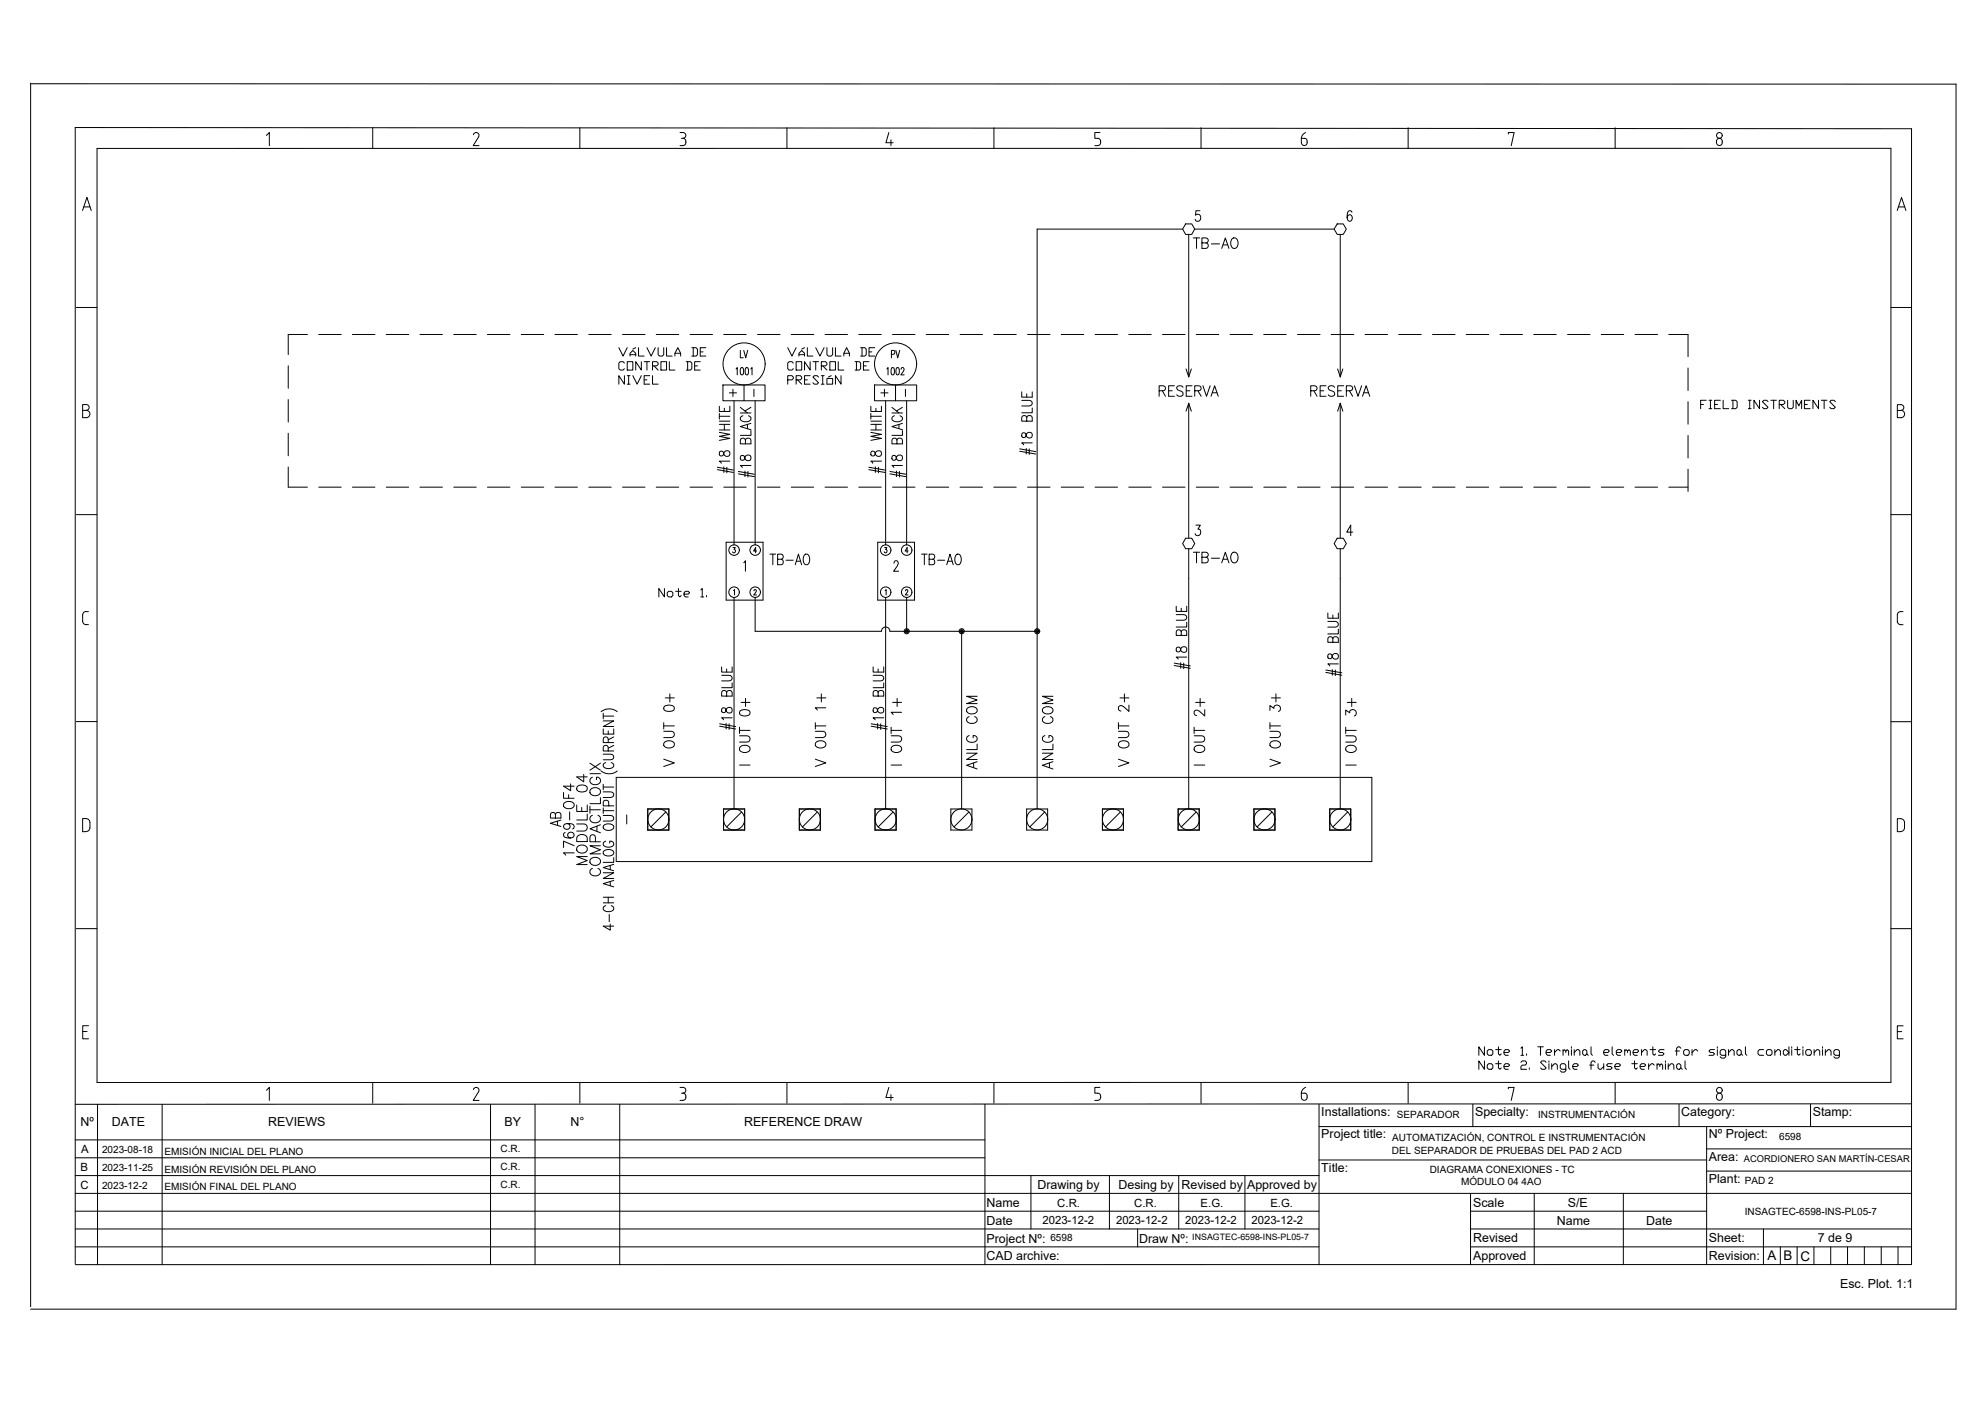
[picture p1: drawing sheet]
<svg xmlns="http://www.w3.org/2000/svg" width="420mm" height="297mm" viewBox="0 0 420 297" stroke-linecap="round" stroke-linejoin="round" font-family="sans-serif">
<g fill="none" stroke="#000" stroke-width=".21">
<path d="M6.5 17.7l407.5 .1v259.4h-407.5M6.5 17.6v259.1M15.9 27l388.7 .3v240.5M15.9 27v240.5M20.5 31.4h379.7v197.8h-379.7zM56.4 28.7l.6-.6v2.7M78.9 27v4.4M100.2 28.5a.61 .61 0 0 1 .8-.4 .61 .61 0 0 1 .3 .9l-1.1 1.8h1.2M122.7 27v4.4M143.9 28.1h.7a.6 .6 0 0 1 .6 .6 .6 .6 0 0 1-.6 .6M143.9 30.8h.7M144.3 29.3h.3"/>
<path d="M144.6 29.3a.78 .78 0 0 1 .6 .7 .78 .78 0 0 1-.6 .8M166.6 27v4.4M188.1 28.1l-.6 2.1h1.5M188.6 29.6v1.2M210.4 27v4.4M231.7 30.8h.7M232.8 28.1h-1.1v1.2h.7a.78 .78 0 0 1 .6 .7 .78 .78 0 0 1-.6 .8M254.2 27v4.4M298.1 27v4.4M319.3 28.4v-.3h1.2l-.6 2.7M341.9 27v4.4M363.5 29.5a.69 .69 0 0 1 1.1 .5 .69 .69 0 0 1-1.1 .6l-.2-.4z"/>
<path d="M17.5 44.6l.9-2.8 .9 2.8M17.7 43.8h1.4M250.3 48.5h-30.8v122.8M251.6 49.6v30.2M252.9 48.5h29.5M254 44.6h-.9v1a.69 .69 0 0 1 .9 0 .69 .69 0 0 1 0 1 .69 .69 0 0 1-.9 0l-.1-.2M283 47.4h1.3l.7 1.1-.7 1.1h-1.3l-.6-1.1zM283.7 49.6v30.2M286.2 44.9a.47 .47 0 0 0-.8-.2 1.55 1.55 0 0 0 .3 2.2 .66 .66 0 0 0 .5-.8 .66 .66 0 0 0-.8-.5l-.3 .5M401.6 44.6l.9-2.8 .9 2.8M401.8 43.8h1.3M16.1 65.1h4.4"/>
<path d="M61 77.4v4.8M65.1 70.8h-4.1v4.3M67.5 70.8h4.7M74.6 70.8h4.8M81.8 70.8h4.7M88.9 70.8h4.7M96 70.8h4.8M103.2 70.8h4.7M110.3 70.8h4.8M117.5 70.8h4.7M124.6 70.8h4.8M131 73.6l.9 1.8 .9-1.8"/>
<path d="M131.8 70.8h4.7M132.2 76.9l-.3-.3h-.6l-.3 .3v1.2l.3 .3h.6l.3-.3M132.2 79.5v1.8l-1.2-1.8v1.8M132.8 76.6h1.1v1.8h-1.1zM132.8 79.5h.6M133.1 79.5v1.8M133.4 75.4v-.6l.5-.6 .7 .6v.6M133.4 75.1h1.2M133.9 79.5l1 1.8 .8-1.8M134.6 73.6l-.7 .3M135.2 73.6v1.8h1.1M135.7 76.6v1.8l-1.1-1.8v1.8"/>
<path d="M136.3 76.6h1.2M136.9 73.6l.9 1.8 .9-1.8M136.9 76.6v1.8M137.5 79.5h-1.2v1.8h1.2M138.1 77.5h.9l.3-.3v-.3l-.3-.3h-.9v1.8M138.1 79.5v1.8h1.2M138.4 77.5l.9 .9M138.9 70.8h4.8M139.3 73.6v1.5l.3 .3h.6l.3-.3v-1.5M139.9 76.6h1.2v1.8h-1.2zM141.1 73.6v1.8h1.2M141.7 76.6v1.8h1.2"/>
<path d="M142.9 75.4v-.6l.6-1.2 .6 1.2v.6M142.9 74.8h1.2M145.3 76.6h.8l.3 .3v1.2l-.3 .3h-.8M145.5 76.6v1.8M146.1 70.8h4.7M146.4 73.6h.9l.3 .3v1.2l-.3 .3h-.9M146.7 73.6v1.8M147 77.5h.6M148.2 76.6h-1.2v1.8h1.2M148.2 74.5h.6M149.4 73.6h-1.2v1.8h1.2M153.2 70.8h4.8"/>
<path d="M155.8 78.1l.2-.3v1.6M156.8 77.9l.3-.1a1.08 1.08 0 0 1 0 1.6h-.1a1.27 1.27 0 0 1-.2-1.5zM157.9 77.9h.4l.1 .6v.6l-.1 .2-.3 .1a1.27 1.27 0 0 1-.1-1.5zM158.9 78.1l.3-.3v1.6M160.3 70.8h4.8M166.7 73.6l.9 1.8 .9-1.8M167.5 70.8h4.7M167.9 76.9l-.3-.3h-.6l-.3 .3v1.2l.3 .3h.6l.3-.3M168.5 76.6h1.2v1.8h-1.2zM169.1 75.4v-.6l.6-.6 .6 .6v.6M169.1 75.1h1.2M170.3 73.6l-.6 .3"/>
<path d="M170.9 73.6v1.8h1.2M171.5 76.6v1.8l-1.2-1.8v1.8M171.5 79.5h-1.2v1.8h1.2M172.1 76.6h1.2M172.7 73.6l.9 1.8 .8-1.8M172.7 76.6v1.8M173.3 79.8l-.3-.3h-.6l-.3 .3 1.2 1.2-.3 .3h-.6l-.3-.3M173.8 77.5h.9l.3-.3v-.3l-.3-.3h-.9v1.8M173.8 79.5h.6M174.1 77.5l.9 .9M174.1 79.5v1.8M174.6 70.8h4.8"/>
<path d="M175 73.6v1.5l.3 .3h.6l.3-.3v-1.5M175.6 76.6h1.2v1.8h-1.2zM175.9 79.5l-.6 .3M176.8 73.6v1.8h1.2M177.4 76.6v1.8h1.2M178 79.5v1.8l-1.2-1.8v1.8M178.6 75.4v-.6l.6-1.2 .6 1.2v.6M178.6 74.8h1.2M181 76.6h.9l.3 .3v1.2l-.3 .3h-.9M181.3 76.6v1.8M181.8 70.8h4.7M182.2 73.6h.9l.3 .3v1.2l-.3 .3h-.9"/>
<path d="M182.5 73.6v1.8M182.8 77.5h.6M183.9 76.6h-1.1v1.8h1.1M183.9 74.5h.6M185.2 73.6h-1.3v1.8h1.3M187.7 78.1l.3-.3v1.6M188.8 77.9l.2-.1a1.08 1.08 0 0 1 0 1.6h-.1a1.27 1.27 0 0 1-.1-1.5zM188.9 70.8h4.8M189.8 77.9h.4l.2 .6-.1 .6-.1 .2-.2 .1a1.27 1.27 0 0 1-.2-1.5zM190.7 78.2l.1-.2a.35 .35 0 0 1 .5-.1 .35 .35 0 0 1 0 .5l-.6 1h.7M196.1 70.8h4.7M203.2 70.8h4.8"/>
<path d="M210.3 70.8h4.8M217.5 70.8h4.8M224.6 70.8h4.8M231.8 70.8h4.7M238.9 70.8h4.8M246.1 70.8h4.7M251 78.1l.6 1.7M252.2 78.1l-.6 1.7M253.2 70.8h4.8M260.4 70.8h4.7M267.5 70.8h4.8M274.6 70.8h4.8"/>
<path d="M281.8 70.8h4.7M283.1 78.1l.6 1.7M284.2 78.1l-.5 1.7M288.9 70.8h4.8M296.1 70.8h4.7M303.2 70.8h4.8M310.4 70.8h4.7M317.5 70.8h4.8M324.6 70.8h4.8M331.8 70.8h4.8M338.9 70.8h4.8M346.1 70.8h4.7"/>
<path d="M353.2 70.8h4.1v4.7M357.3 77.9v4.8M400.2 65.1h4.4M18.3 86.9a.6 .6 0 0 0 .6-.6 .6 .6 0 0 0-.6-.6h-.8v2.7h.8a.77 .77 0 0 0 .7-.7 .77 .77 0 0 0-.7-.8h-.8M61 98.9v4.2h4.1M61 84.6v4.8M61 91.7v4.8M132.8 81.3h.6M136.3 80.4h.6M151.8 99.4l3.4 .6M151.8 98.9l3.4 .6M152.3 91.5l2.2 .5-2.2 .4 2.2 .4-2.2 .4"/>
<path d="M152.3 86v1.1h2.2v-1.1M152.3 91h2.2M152.3 89.8h2.2M152.3 89.2h2.2M152.3 88.1h2.2M152.3 87.5v1.2M152.4 95.6a.6 .6 0 0 0 .2 .9l.4-.1 .1-.1a.7 .7 0 0 1 .6-.9 .7 .7 0 0 1 .8 .8 .73 .73 0 0 1-.9 .4 .73 .73 0 0 1-.5-.8 .5 .5 0 0 0-.7-.2zM153 81.5h8.9v3.4h-8.9zM153.2 98.8v1.2M153.3 86.4v.7M153.3 89.8v1.2M153.8 98.9v1.2"/>
<path d="M154.5 97.6h-2.2l.4 .5M155.4 84.9v30.5M156.3 99.8l3.4 .6M156.7 87.4h2.2M156.7 86.2l1.5 1.2M156.8 96.5a.6 .6 0 0 0 .2 .9h.5l.1-.2a.7 .7 0 0 1 .6-.9 .7 .7 0 0 1 .7 .8 .73 .73 0 0 1-.8 .4 .73 .73 0 0 1-.5-.8 .51 .51 0 0 0-.8-.2zM157.3 88a.59 .59 0 0 0-.6 .6 .59 .59 0 0 0 .6 .6l.8 .1a.66 .66 0 0 0 .8-.5 .66 .66 0 0 0-.5-.8M157.7 99.7v1.2M157.8 93.2a.6 .6 0 0 1 .6-.5 .6 .6 0 0 1 .5 .5v.8h-2.2v-.8a.55 .55 0 0 1 .5-.4 .55 .55 0 0 1 .6 .4v.8M158.2 89.9v.8M158.3 99.8v1.2M158.9 98.5h-2.2l.4 .5"/>
<path d="M158.9 91.2v1h-2.2M158.9 89.6l-2.2 .7 2.2 .7M158.9 86.2l-1.2 .8M159.6 82.4v1.5M159.8 84.9v30.5M166.7 80.4h.9l.3-.3v-.3l-.3-.3h-.9v1.8M168.5 80.4h.9l.3-.3v-.3l-.3-.3h-.9v1.8M168.8 80.4l.9 .9M170.3 80.4h.6M173.8 81.3h.6M175 80.1h1.2v1.2h-1.2zM183.9 99.4l3.4 .6"/>
<path d="M183.9 98.9l3.4 .6M184.3 91.5l2.3 .5-2.3 .4 2.3 .4-2.3 .4M184.3 86v1.1h2.3v-1.1M184.3 91h2.3M184.3 89.8h2.3M184.3 89.2h2.3M184.3 88.1h2.3M184.3 87.5v1.2M184.4 95.6a.6 .6 0 0 0 .2 .9l.5-.1 .1-.1a.71 .71 0 0 1 .6-.9 .71 .71 0 0 1 .8 .8 .74 .74 0 0 1-.9 .4 .74 .74 0 0 1-.5-.8 .5 .5 0 0 0-.8-.2zM185.1 81.5h8.9v3.4h-8.9zM185.3 98.8v1.2M185.4 86.4v.7"/>
<path d="M185.4 89.8v1.2M185.9 98.9v1.2M186.6 97.6h-2.3l.4 .5M187.5 84.9v30.5M188.4 99.8l3.4 .6M188.8 87.4h2.2M188.8 86.2l1.5 1.2M188.9 96.5a.6 .6 0 0 0 .2 .9h.4l.1-.2a.7 .7 0 0 1 .7-.9 .7 .7 0 0 1 .7 .8 .73 .73 0 0 1-.9 .4 .73 .73 0 0 1-.5-.8 .5 .5 0 0 0-.7-.2zM189.3 88a.66 .66 0 0 0-.5 .8 .66 .66 0 0 0 .8 .5h.6a.66 .66 0 0 0 .8-.5 .66 .66 0 0 0-.5-.8M189.7 99.7v1.2M189.9 93.2a.6 .6 0 0 1 .5-.5 .6 .6 0 0 1 .6 .5v.8h-2.2v-.8a.54 .54 0 0 1 .5-.4 .54 .54 0 0 1 .6 .4v.8M190.3 89.9v.8"/>
<path d="M190.4 99.8v1.2M191 98.5h-2.2l.4 .5M191 91.2v1h-2.2M191 89.6l-2.2 .7 2.2 .7M191 86.2l-1.3 .8M191.7 82.4v1.5M191.9 84.9v30.5M215.8 95.5l3.5 .6M215.8 95l3.5 .6M216.3 84.8h1.6a.59 .59 0 0 1 .6 .6 .59 .59 0 0 1-.6 .6h-1.6M216.3 83v1.1h2.2v-1.1M216.4 91.7a.6 .6 0 0 0 .2 .9h.4l.1-.2a.7 .7 0 0 1 .7-.9 .7 .7 0 0 1 .7 .8 .73 .73 0 0 1-.9 .4 .73 .73 0 0 1-.5-.8 .5 .5 0 0 0-.7-.2z"/>
<path d="M217.2 94.9v1.2M217.3 88.4a.6 .6 0 0 1 .6-.4 .6 .6 0 0 1 .6 .4v.8h-2.2v-.8a.54 .54 0 0 1 .5-.4 .54 .54 0 0 1 .5 .4v.8M217.3 83.4v.7M217.9 95v1.2M218.5 93.8h-2.2l.4 .4M218.5 86.4v1h-2.2M251.6 85.4v28.6M251.6 85.4l-.6 1.7M251.6 85.4l.6 1.7M283.7 85.4v28.6M283.7 85.4l-.6 1.7M283.7 85.4l.5 1.7"/>
<path d="M357.3 85v4.8M357.3 92.2v4.8M357.3 99.3v4.7M401.6 85.7h.8a.6 .6 0 0 1 .6 .6 .6 .6 0 0 1-.6 .6 .77 .77 0 0 1 .7 .8 .77 .77 0 0 1-.7 .7h-.8zM401.6 86.9h.8M16.2 109h4.3M67.5 103.1h4.7M74.6 103.1h4.8M81.8 103.1h4.7M88.9 103.1h4.7M96 103.1h4.8M103.2 103.1h4.7"/>
<path d="M110.3 103.1h4.8M117.5 103.1h4.7M124.6 103.1h4.8M131.8 103.1h4.7M138.9 103.1h4.8M146.1 103.1h4.7M153.2 103.1h4.8M153.7 114.8h7.8v12.3h-7.8zM155.2 115.9h.4l-.2 .4a.33 .33 0 0 1 .2 .5 .33 .33 0 0 1-.5 0M156.3 100.3l3.4 .6M157.4 119.1l.4-.4v2.2M159.9 115.9l-.4 .8h.7"/>
<path d="M160.3 103.1h4.8M167.5 103.1h4.7M174.6 103.1h4.8M181.8 103.1h4.7M185.8 114.8h7.8v12.3h-7.8zM187.2 115.9h.5l-.2 .4a.33 .33 0 0 1 .2 .5 .33 .33 0 0 1-.5 0M188.4 100.3l3.4 .6M188.9 103.1h4.8M189.2 119.2l.1-.3a.49 .49 0 0 1 .7-.1 .49 .49 0 0 1 0 .8l-.8 1.3h1M192 115.9l-.4 .8h.6M196.1 103.1h4.7M203.2 103.1h4.8"/>
<path d="M210.3 103.1h4.8M217.5 103.1h4.8M224.6 103.1h4.8M231.8 103.1h4.7M238.9 103.1h4.8M246.1 103.1h4.7M251 114h1.3l.6 1.1-.6 1.1h-1.3l-.7-1.1zM251.6 116.2v55.1M253.1 111.2h1l-.5 .8a.66 .66 0 0 1 .5 1 .66 .66 0 0 1-1.1 0M253.2 103.1h4.8M260.4 103.1h4.7M267.5 103.1h4.8"/>
<path d="M274.6 103.1h4.8M281.8 103.1h4.7M283 114h1.3l.7 1.1-.7 1.1h-1.3l-.6-1.1zM283.7 116.2v55.1M286.3 112.7h-1.2l.8-1.5v2.2M288.9 103.1h4.8M296.1 103.1h4.7M303.2 103.1h4.8M310.4 103.1h4.7M317.5 103.1h4.8M324.6 103.1h4.8M331.8 103.1h4.8"/>
<path d="M338.9 103.1h4.8M346.1 103.1h4.7M353.2 103.1h4.1M400.2 109h4.4M18.7 129.5a.9 .9 0 0 0-1.1 .4l-.1 1.7a.69 .69 0 0 0 .7 .6h.5M140.6 124.6v1.8l-1.1-1.8v1.8M141.2 125.5l.3-.3h.6l.3 .3v.6l-.3 .3h-.6l-.3-.3zM143 125.2h1.2M143.6 124.6v1.5l.3 .3 .3-.3M144.8 125.8h.9l.3-.3-.3-.3h-.6l-.3 .3v.6l.3 .3h.6M148.3 124.9l.3-.3v1.8M148.3 126.4h.7"/>
<path d="M149.5 126.1v.3M155.3 125l.2-.2v1.2M155.4 126.5v44.8M159.6 125.1l.1-.2a.3 .3 0 0 1 .4 .1 .3 .3 0 0 1-.1 .4l-.5 .6h.6M159.8 126.5v7.2l26.8-.1a.9 .9 0 0 1 .9-.8 .9 .9 0 0 1 .9 .8M187.4 125l.2-.2v1.2M187.5 126.5v44.8M188.3 133.7h31.2M191.7 125.1v-.2a.3 .3 0 0 1 .5 .1 .3 .3 0 0 1-.2 .4l-.4 .6h.6M191.9 126.5v7.2M203.5 133.7v37.6M249 130.1h1.6a.59 .59 0 0 1 .6 .6 .59 .59 0 0 1-.6 .6h-1.6"/>
<path d="M249 128.3v1.1h2.2v-1.1M249.1 137.1a.6 .6 0 0 0 .2 .9l.4-.1 .1-.1a.7 .7 0 0 1 .7-.9 .7 .7 0 0 1 .7 .8 .73 .73 0 0 1-.9 .4 .73 .73 0 0 1-.5-.8 .5 .5 0 0 0-.7-.2zM250 133.8a.6 .6 0 0 1 .6-.5 .6 .6 0 0 1 .6 .5v.7h-2.2v-.7a.54 .54 0 0 1 .5-.5 .54 .54 0 0 1 .5 .5v.7M250 128.8v.6M251.2 139.1h-2.2l.4 .4M251.2 131.7v1.1h-2.2M281.1 131.6h1.5a.6 .6 0 0 1 .7 .6 .6 .6 0 0 1-.7 .6h-1.5M281.1 129.8v1.1h2.2v-1.1M281.2 138.5a.6 .6 0 0 0 .2 1l.4-.1 .1-.2a.7 .7 0 0 1 .6-.8 .7 .7 0 0 1 .8 .7 .73 .73 0 0 1-.9 .4 .73 .73 0 0 1-.5-.8 .5 .5 0 0 0-.7-.2zM282.1 135.2a.6 .6 0 0 1 .6-.4 .6 .6 0 0 1 .6 .4v.8h-2.2v-.8a.54 .54 0 0 1 .5-.4 .54 .54 0 0 1 .5 .4v.8M282.1 130.2v.7M283.3 133.2v1h-2.2"/>
<path d="M402.8 129.5a.93 .93 0 0 0-1.1 .4l-.1 1.7a.69 .69 0 0 0 .7 .6l.5 .1M16.2 152.8h4.3M127.2 150.7a2.72 2.72 0 0 1 3.4 0M127.7 154.3v1.1h2.2v-1.1M127.7 152.6h2.2l-2.2 1.2h2.2M127.7 151.6h2.2M127.7 151v1.2M128.7 159v-.8a.54 .54 0 0 0-.5-.4 .54 .54 0 0 0-.5 .4v.8h2.2M128.7 157.2v-.7a.54 .54 0 0 0-.5-.5 .54 .54 0 0 0-.5 .5v.7h2.2M128.7 154.7v.7M129.9 157.8l-1.2 .6M129.9 156l-1.2 .6"/>
<path d="M152.3 153.7l3.4 .6M152.3 153.2l3.4 .6M152.7 143h1.6a.59 .59 0 0 1 .7 .6 .59 .59 0 0 1-.7 .6h-1.6M152.7 141.2v1.1h2.3v-1.1M152.9 149.9a.6 .6 0 0 0 .2 1l.4-.1 .1-.2a.7 .7 0 0 1 .6-.8 .7 .7 0 0 1 .8 .7 .73 .73 0 0 1-.9 .4 .73 .73 0 0 1-.5-.8 .5 .5 0 0 0-.7-.2zM153.7 153.2v1.1M153.8 146.6a.6 .6 0 0 1 .6-.4 .6 .6 0 0 1 .6 .4v.8h-2.3v-.8a.54 .54 0 0 1 .6-.4 .54 .54 0 0 1 .5 .4v.8M153.8 141.6v.7M154.3 153.2v1.2M155 152h-2.3l.5 .4M155 144.6v1h-2.3M156.5 155.8h1.6a.67 .67 0 0 1 .7 .6 .67 .67 0 0 1-.7 .7h-1.6"/>
<path d="M156.5 154.6h2.3M156.5 154v1.3M156.6 158.2a1.37 1.37 0 0 1 2.2 .2 1.18 1.18 0 0 1-.9 1 1.18 1.18 0 0 1-1.3-.5zM156.6 150.5a1.82 1.82 0 0 1 2.1 0 .62 .62 0 0 1-.4 1 1.92 1.92 0 0 1-1.7-.2zM156.9 148.7h1.9M157.8 147.9v1.7M184.4 153.7l3.4 .6M184.4 153.2l3.4 .6M184.8 143h1.6a.59 .59 0 0 1 .7 .6 .59 .59 0 0 1-.7 .6h-1.6M184.8 141.2v1.1h2.3v-1.1M184.9 149.9a.6 .6 0 0 0 .2 1l.5-.1 .1-.2a.71 .71 0 0 1 .6-.8 .71 .71 0 0 1 .8 .7 .74 .74 0 0 1-.9 .4 .74 .74 0 0 1-.5-.8 .5 .5 0 0 0-.8-.2zM185.9 147.4v-.8a.54 .54 0 0 0-.6-.4 .54 .54 0 0 0-.5 .4v.8h2.3"/>
<path d="M185.9 141.6v.7M187.1 152h-2.3l.4 .4M187.1 144.6v1h-2.3M248.5 140.9l3.4 .6M248.5 140.4l3.4 .6M249.9 140.3v1.2M250.6 140.4v1.2M280.6 142.4l3.4 .6M280.6 141.9l3.4 .5M282 141.8v1.2M282.6 141.9v1.1M283.3 140.6h-2.2l.4 .4"/>
<path d="M400.2 152.8h4.4M17.5 173.3h.7a.84 .84 0 0 1 .8 .9v1a.84 .84 0 0 1-.8 .9h-.7zM127.2 163.2a2.72 2.72 0 0 0 3.4 0M130.4 164.6h160v17.8h-160zM132.7 172.5v1.9M137.1 171.3h4.5v4.4h-4.5zM140.9 171.9l-3.1 3.2M153.1 171.3h4.5v4.4h-4.5zM156.5 162h2.3M157 171.9l-3.2 3.2M169.2 171.3h4.4v4.4h-4.4zM173 171.9l-3.2 3.2"/>
<path d="M185.2 171.3h4.5v4.4h-4.5zM189 171.9l-3.1 3.2M201.3 171.3h4.4v4.4h-4.4zM205.1 171.9l-3.2 3.2M217.3 171.3h4.4v4.4h-4.4zM221.1 171.9l-3.1 3.2M233.3 171.3h4.5v4.4h-4.5zM237.1 171.9l-3.1 3.2M249.4 171.3h4.4v4.4h-4.4zM253.2 171.9l-3.2 3.2M265.4 171.3h4.5v4.4h-4.5zM269.2 171.9l-3.1 3.2"/>
<path d="M281.5 171.3h4.4v4.4h-4.4zM285.2 171.9l-3.1 3.2M401.6 173.3h.7a.84 .84 0 0 1 .8 .9v1a.84 .84 0 0 1-.8 .9h-.7zM16.2 196.6h4.3M127.7 191.1h2.2M127.7 190h2.2M128.2 191.7a.66 .66 0 0 0-.5 .8 .66 .66 0 0 0 .8 .5h.6a.66 .66 0 0 0 .8-.5 .66 .66 0 0 0-.5-.8M128.7 190v1.1M129 193.6v1.5M129.2 195.7v1.2l-1.5-.8h2.2M400.2 196.6h4.4M17.5 218.4h.9"/>
<path d="M18.7 217.2h-1.2v2.7h1.2M401.6 218.4h.9M402.8 217.2h-1.2v2.7h1.2M20.6 233.8v34M34.3 233.8v34M56.4 230.8l.6-.6v2.8M78.9 229.2v4.4M100.2 230.7a.61 .61 0 0 1 .8-.4 .61 .61 0 0 1 .3 .8l-1.1 1.9h1.2M103.8 233.8v34M113.2 233.8v34M122.7 229.2v4.4M131.2 233.8v34"/>
<path d="M143.9 230.2h.7a.6 .6 0 0 1 .6 .6 .6 .6 0 0 1-.6 .6M143.9 233h.7M144.3 231.5a.77 .77 0 0 1 .9 .5 .77 .77 0 0 1-.6 1M166.6 229.2v4.4M188.1 230.2l-.6 2.2h1.5M188.6 231.7v1.3M208.5 233.8v34M210.4 229.2v4.4M231.7 233h.7M232.8 230.2h-1.1v1.3h.7a.77 .77 0 0 1 .6 .7 .77 .77 0 0 1-.6 .8M254.2 229.2v4.4M279.2 233.8v34"/>
<path d="M279.2 238.5h125.4M298.1 229.2v4.4M311.7 233.8v4.7M314.2 221.6v1.8l-1.2-1.8v1.8M314.2 224.6v1.8l-1.2-1.8v1.8M314.8 222.5l.3-.3h.6l.3 .3v.6l-.3 .3h-.6l-.3-.3zM314.8 225.5l.3-.3h.6l.3 .3v.6l-.3 .3h-.6l-.3-.3zM316.6 222.2h1.2M316.6 225.2h1.2M317.2 221.6v1.5l.3 .3 .3-.3M317.2 224.6v1.5l.3 .3 .3-.3M318.4 222.8h.8l.3-.3-.3-.3h-.5l-.3 .3v.6l.3 .3h.5"/>
<path d="M318.4 225.8h.8l.3-.3-.3-.3h-.5l-.3 .3v.6l.3 .3h.5M319.3 230.5v-.3h1.2l-.6 2.8M321.9 221.9l.3-.3v1.8M321.9 224.9l.3-.3h.6l.3 .3v.3l-.3 .3h-.6l-.3 .3v.6h1.2M321.9 223.4h.6M323.1 223.1v.3M323.7 226.1v.3M325.5 221.6h1.2M326.1 221.6v1.8M327.3 222.8h.9l.3-.3-.3-.3h-.6l-.3 .3v.6l.3 .3h.6M327.3 224.9l-.3-.3h-.6l-.3 .3 1.2 1.2-.3 .3h-.6l-.3-.3M327.9 224.6v.3"/>
<path d="M327.9 225.2v1.2M328.5 225.8l.5-.6h.3l.3 .3v.9M328.5 225.2v1.2M329 222.2v1.2M330.2 222.5l-.3-.3h-.3l-.6 .6M330.8 222.5l.3-.3 .3 .3v.3M330.8 222.2v1.2M331.4 222.5l.3-.3 .3 .3v.9M331.4 226.4h-.9l-.3-.3v-.6l.3-.3h.6l.3 .3v1.2l-.3 .3h-.6l-.3-.3M332 224.6v1.5l.3 .3M332.6 221.6v.3M332.6 222.2v1.2"/>
<path d="M332.9 225.8h.9l.3-.3-.3-.3h-.6l-.3 .3v.6l.3 .3h.6M333.2 222.8l.6-.6h.3l.3 .3v.9M333.2 222.2v1.2M335 222.5l.3-.3h.3l.3 .3v.6l-.3 .3h-.3l-.3-.3zM335.9 223.1l.3 .3M336.5 225.5h.9M336.8 221.6v1.5l.3 .3M337.7 224.9l-.3-.3h-.3l-.3 .3v1.5M338.3 225.2v.9l.2 .3h.3l.7-.6M339.5 222.8h.8l.3-.3-.3-.3h-.5l-.3 .3v.6l.3 .3h.5M339.5 225.2v1.2M341.2 221.6v1.5l.3 .3"/>
<path d="M341.2 225.2h-.9l-.3 .3 .3 .3h.6l.3 .3-.3 .3h-.9M341.8 225.8h.9l.3-.3-.3-.3h-.6l-.3 .3v.6l.3 .3h.6M341.9 229.2v4.4M342.1 222.8h.9l.3-.3-.3-.3h-.6l-.3 .3v.6l.3 .3h.6M343.9 222.5l.3-.3 .3 .3v.3M343.9 222.2v1.2M344.5 222.5l.3-.3 .3 .3v.9M345.4 225.2h1.2M345.7 222.8h.9l.3-.3-.3-.3h-.6l-.3 .3v.6l.3 .3h.6M346 224.6v1.5l.3 .3 .3-.3M347.2 225.8h.9l.2-.3-.2-.3h-.6l-.3 .3v.6l.3 .3h.6M347.5 222.8l.6-.6h.2l.3 .3v.9"/>
<path d="M347.5 222.2v1.2M349 225.2v1.2M349.3 222.2h1.1M349.8 221.6v1.5l.3 .3 .3-.3M350.1 225.5l-.3-.3h-.2l-.6 .6M350.7 225.5l.3-.3 .3 .3v.3M350.7 225.2v1.2M351.3 225.5l.3-.3 .3 .3v.9M352.2 222.2h-.9l-.3 .3 .3 .3h.6l.3 .3-.3 .3h-.9M352.5 224.6v.3M352.5 225.2v1.2M353.1 225.8l.6-.6h.3l.3 .3v.9"/>
<path d="M353.1 225.2v1.2M354.6 222.5h.9M354.9 225.5l.3-.3h.3l.3 .3v.6l-.3 .3h-.3l-.3-.3zM355.4 233.8v4.7M355.8 221.9l-.3-.3h-.3l-.3 .3v1.5M355.8 226.1l.3 .3M356.4 222.5l.3-.3h.6l.3 .3v.6l-.3 .3h-.6l-.3-.3zM356.7 224.6v1.5l.3 .3M358.1 222.2v1.2M359.4 222.5l-.3-.3h-.3l-.7 .6M361.2 238.5v29.3M362.9 222.2h-.9l-.3 .3 .3 .3h.6l.3 .3-.3 .3h-.9"/>
<path d="M363.5 221.6v.3M363.5 222.2v1.2M363.5 231.6a.68 .68 0 0 1 1.1 .6 .68 .68 0 0 1-1.1 .6l-.2-.4zM365.3 223.4h-.9l-.3-.3v-.6l.3-.3h.6l.3 .3v1.2l-.3 .3h-.6l-.3-.3M365.9 222.8l.6-.6h.3l.3 .3v.9M365.9 222.2v1.2M367.7 222.5l.3-.3h.3l.3 .3v.6l-.3 .3h-.3l-.3-.3zM368.6 223.1l.3 .3M369.5 221.6v1.5l.2 .3M373.3 222.2h-.9l-.3 .3v.6l.3 .3h.9M373.9 222.5l.3-.3h.6l.3 .3v.6l-.3 .3h-.6l-.3-.3zM375.7 222.8l.6-.6h.3l.3 .3v.9"/>
<path d="M375.7 222.2v1.2M377.5 222.5l.3-.3h.3l.6 .6-.6 .6h-.3l-.3-.3zM378.7 221.6v1.8M379.3 221.6v.3M379.3 222.2v1.2M379.8 222.2h1.2M380.4 221.6v1.5l.3 .3 .3-.3M381.6 221.6v.3M381.6 222.2v1.2M382.2 222.5l.3-.3h.6l.3 .3v.6l-.3 .3h-.6l-.3-.3zM383.2 233.8v4.7M384 222.8l.6-.6h.3l.3 .3v.9"/>
<path d="M384 222.2v1.2M385.8 221.6v.3M385.8 222.2v1.2M386.4 222.8l.6-.6h.3l.3 .3v.9M386.4 222.2v1.2M389.3 223.4h-.8l-.3-.3v-.6l.3-.3h.6l.2 .3v1.2l-.2 .3h-.6l-.3-.3M404.6 233.7l-388.7 .1M15.9 256.4h263.3M15.9 252.7h388.6M15.9 245.1h192.6M15.9 241.3h192.6M15.9 248.9h263.3"/>
<path d="M218.2 248.9v11.3M234.8 248.9v11.3M249.5 248.9v11.3M263.5 248.9v11.3M279.2 245.6h82M311.3 256.4h49.9M311.3 252.7v15.1M324.7 252.7v15.1M343.6 252.7v15.1M361.2 243.2h43.4M361.2 247.9h43.4M15.9 264h263.3"/>
<path d="M15.9 260.2h263.3M240.8 260.2v3.8M311.3 264h93.3M311.3 260.2h93.3M373.3 260.2v7.6M376.8 264v3.8M380.4 264v3.8M383.9 264v3.8M387.5 264v3.8M391.1 264v3.8M394.6 264v3.8M398.2 264v3.8"/>
<path d="M401.8 264v3.8M404.6 267.7l-388.7 .1"/>
<circle cx="363.9" cy="28.7" r=".6"/>
<circle cx="157.5" cy="77.1" r="4.5"/>
<circle cx="189.6" cy="77.1" r="4.5"/>
<circle cx="155.4" cy="116.5" r="1.11"/>
<circle cx="159.8" cy="116.5" r="1.11"/>
<circle cx="187.5" cy="116.5" r="1.11"/>
<circle cx="191.9" cy="116.5" r="1.11"/>
<circle cx="155.4" cy="125.4" r="1.11"/>
<circle cx="159.8" cy="125.4" r="1.11"/>
<circle cx="187.5" cy="125.4" r="1.11"/>
<circle cx="191.9" cy="125.4" r="1.11"/>
<circle cx="191.9" cy="133.6" r=".54"/>
<circle cx="191.9" cy="133.6" r=".33"/>
<circle cx="191.9" cy="133.6" r=".16"/>
<circle cx="203.6" cy="133.6" r=".54"/>
<circle cx="203.6" cy="133.6" r=".33"/>
<circle cx="203.6" cy="133.6" r=".16"/>
<circle cx="219.5" cy="133.6" r=".54"/>
<circle cx="219.5" cy="133.6" r=".33"/>
<circle cx="219.5" cy="133.6" r=".16"/>
<circle cx="139.4" cy="173.5" r="2.23"/>
<circle cx="155.4" cy="173.5" r="2.23"/>
<circle cx="171.4" cy="173.5" r="2.23"/>
<circle cx="187.5" cy="173.5" r="2.23"/>
<circle cx="203.5" cy="173.5" r="2.23"/>
<circle cx="219.5" cy="173.5" r="2.23"/>
<circle cx="235.6" cy="173.5" r="2.23"/>
<circle cx="251.6" cy="173.5" r="2.23"/>
<circle cx="267.6" cy="173.5" r="2.23"/>
<circle cx="283.7" cy="173.5" r="2.23"/>
<circle cx="363.9" cy="230.8" r=".6"/>
</g>
<g font-size="6.2">
<text x="274.1" y="32.1">6</text>
<text x="274.1" y="234.2">6</text>
</g>
<g font-size="5.7">
<text x="251.5" y="54">TB-AO</text>
<text x="207.8" y="164" transform="rotate(-90 207.8 164)">ANLG COM</text>
<text x="272" y="163.3" transform="rotate(-90 272 163.3)">V OUT 3+</text>
<text x="128.1" y="186.6" transform="rotate(-90 128.1 186.6)">COMPACTLOGIX</text>
</g>
<g font-size="5.3">
<text x="244.1" y="85">RESERVA</text>
<text x="276.2" y="85">RESERVA</text>
<text x="161.6" y="120.6">TB-AO</text>
<text x="193.7" y="120.6">TB-AO</text>
<text x="251.5" y="120.3">TB-AO</text>
<text x="143.6" y="163.3" transform="rotate(-90 143.6 163.3)">V OUT 0+</text>
<text x="175.7" y="163.3" transform="rotate(-90 175.7 163.3)">V OUT 1+</text>
<text x="191.6" y="163.3" transform="rotate(-90 191.6 163.3)">I OUT 1+</text>
<text x="223.7" y="164" transform="rotate(-90 223.7 164)">ANLG COM</text>
<text x="239.9" y="163.3" transform="rotate(-90 239.9 163.3)">V OUT 2+</text>
<text x="255.8" y="163.3" transform="rotate(-90 255.8 163.3)">I OUT 2+</text>
<text x="287.9" y="163.3" transform="rotate(-90 287.9 163.3)">I OUT 3+</text>
<text x="119.6" y="176" transform="rotate(-90 119.6 176)">AB</text>
<text x="122.4" y="182.4" transform="rotate(-90 122.4 182.4)">1769-OF4</text>
<text x="125.2" y="184.1" transform="rotate(-90 125.2 184.1)">MODULE 04</text>
</g>
<text font-size="4.9" x="358.8" y="87.8">FIELD INSTRUMENTS</text>
<g font-size="4.4">
<text x="155.6" y="76.9">LV</text>
<text x="187.3" y="76.9">PV</text>
<text x="153.1" y="85">+</text>
<text x="185.2" y="85">+</text>
</g>
<g font-size="2.8">
<text x="374.1" y="266.9">A</text>
<text x="377.5" y="266.9">B</text>
<text x="381.1" y="266.9">C</text>
</g>
<g font-size="2.6">
<text x="17" y="238.4">Nº</text>
<text x="23.7" y="238.4">DATE</text>
<text x="56.8" y="238.4">REVIEWS</text>
<text x="106.8" y="238.4">BY</text>
<text x="120.7" y="238.4">N°</text>
<text x="157.5" y="238.4">REFERENCE DRAW</text>
<text x="279.7" y="236.3">Installations:</text>
<text x="312.2" y="236.3">Specialty:</text>
<text x="355.9" y="236.3">Category:</text>
<text x="383.7" y="236.3">Stamp:</text>
<text x="279.7" y="241">Project title:</text>
<text x="361.7" y="245.7">Area:</text>
<text x="361.7" y="241">Nº Project:</text>
<text x="219.6" y="251.7">Drawing by</text>
<text x="236.7" y="251.7">Desing by</text>
<text x="250.1" y="251.7">Revised by</text>
<text x="264" y="251.7">Approved by</text>
<text x="279.7" y="248.1">Title:</text>
<text x="361.7" y="250.4">Plant:</text>
<text x="208.8" y="255.5">Name</text>
<text x="311.8" y="255.5">Scale</text>
<text x="331.9" y="255.5">S/E</text>
<text x="208.8" y="259.3">Date</text>
<text x="208.8" y="263.1">Project Nº:</text>
<text x="241.1" y="263.2">Draw Nº:</text>
<text x="311.8" y="263">Revised</text>
<text x="329.6" y="259.3">Name</text>
<text x="348.5" y="259.3">Date</text>
<text x="361.7" y="263">Sheet:</text>
<text x="384.8" y="263">7 de 9</text>
<text x="208.8" y="266.8">CAD archive:</text>
<text x="311.8" y="266.8">Approved</text>
<text x="361.7" y="266.8">Revision:</text>
<text x="389.5" y="272.7">Esc. Plot. 1:1</text>
</g>
<g font-size="2.4">
<text x="17.2" y="244.2">A</text>
<text x="17" y="247.9">B</text>
<text x="17.1" y="251.7">C</text>
<text x="223.8" y="255.5">C.R.</text>
<text x="240.1" y="255.5">C.R.</text>
<text x="254.1" y="255.5">E.G.</text>
<text x="268.9" y="255.5">E.G.</text>
<text x="220.6" y="259.2">2023-12-2</text>
<text x="236.2" y="259.2">2023-12-2</text>
<text x="250.9" y="259.2">2023-12-2</text>
<text x="264.9" y="259.2">2023-12-2</text>
</g>
<g font-size="2.1">
<text x="295.7" y="236.8">SEPARADOR</text>
<text x="325.6" y="236.8">INSTRUMENTACIÓN</text>
<text x="21.6" y="244.1">2023-08-18</text>
<text x="34.8" y="244.5">EMISIÓN INICIAL DEL PLANO</text>
<text x="106" y="243.9">C.R.</text>
<text x="294.6" y="244.3">DEL SEPARADOR DE PRUEBAS DEL PAD 2 ACD</text>
<text x="294.7" y="241.7">AUTOMATIZACIÓN, CONTROL E INSTRUMENTACIÓN</text>
<text x="376.6" y="241.4">6598</text>
<text x="21.6" y="247.9">2023-11-25</text>
<text x="21.6" y="251.7">2023-12-2</text>
<text x="34.8" y="248.3">EMISIÓN REVISIÓN DEL PLANO</text>
<text x="106" y="247.7">C.R.</text>
<text x="106" y="251.5">C.R.</text>
<text x="302.6" y="248.4">DIAGRAMA CONEXIONES - TC</text>
<text x="309.3" y="251">MÓDULO 04 4AO</text>
<text x="369.3" y="250.6">PAD 2</text>
<text x="34.8" y="252">EMISIÓN FINAL DEL PLANO</text>
<text x="369.3" y="257.2">INSAGTEC-6598-INS-PL05-7</text>
<text x="222.3" y="262.7">6598</text>
</g>
<text font-size="2" x="369.1" y="246.1">ACORDIONERO SAN MARTÍN-CESAR</text>
<text font-size="1.9" x="252.4" y="262.6">INSAGTEC-6598-INS-PL05-7</text>
</svg>
